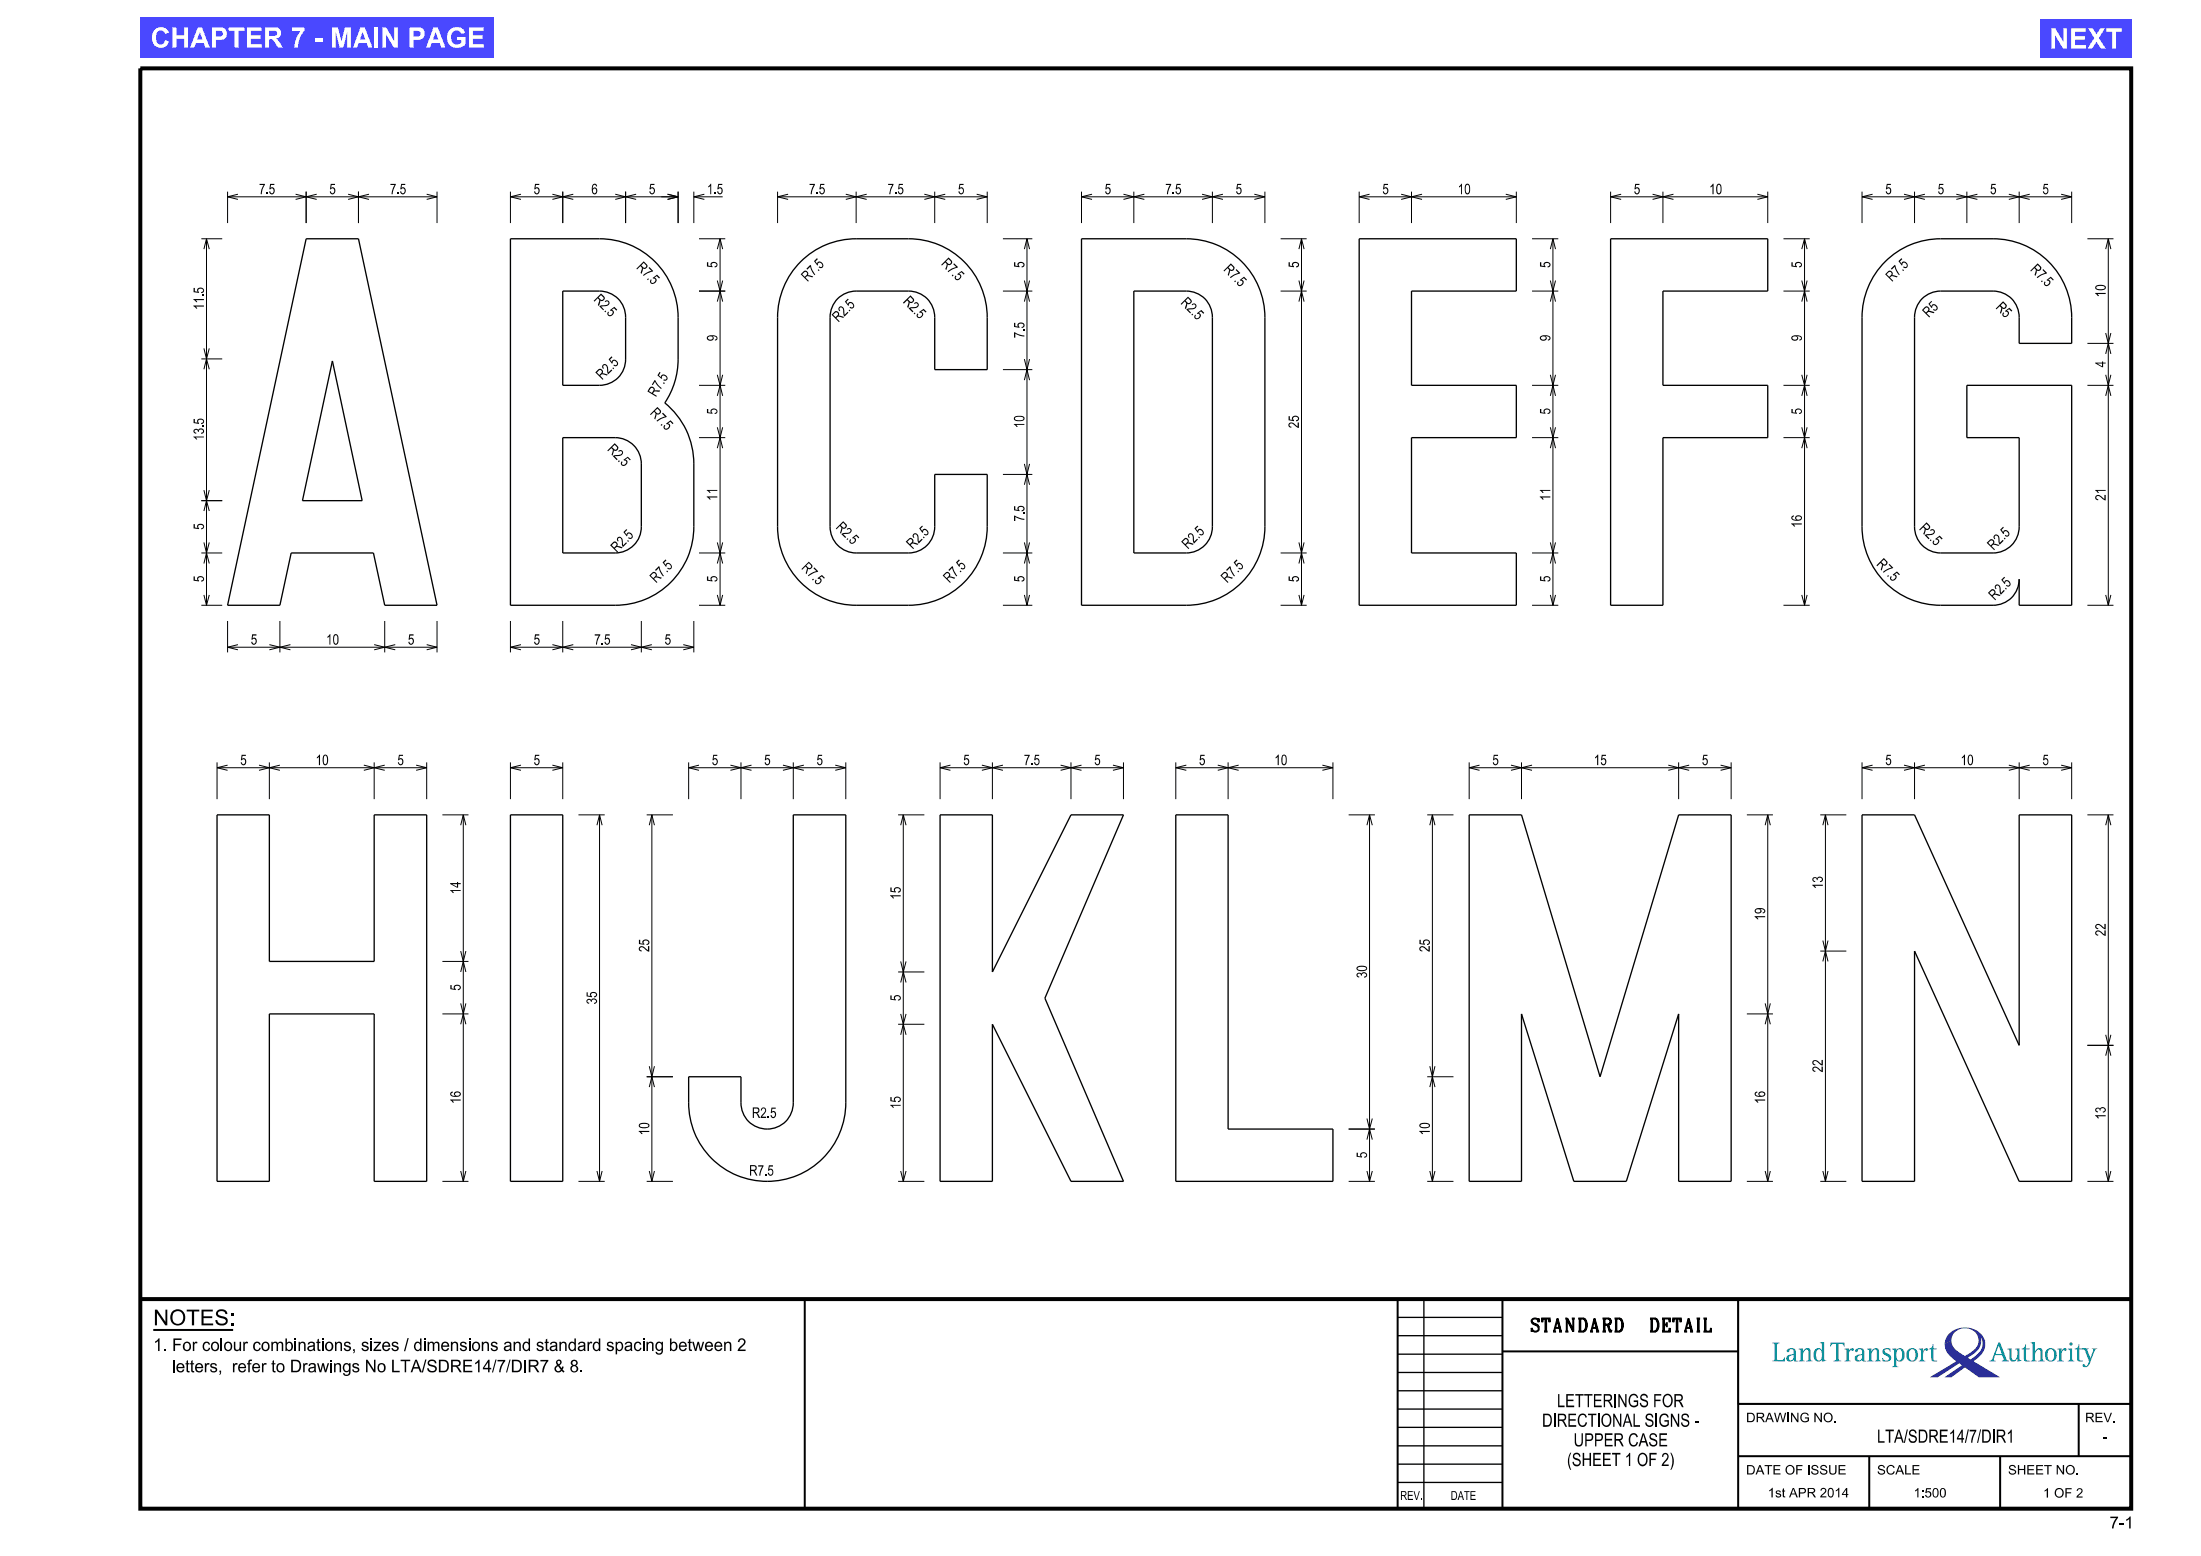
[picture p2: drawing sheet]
<svg xmlns="http://www.w3.org/2000/svg" width="420mm" height="297mm" viewBox="0 0 420 297" stroke-linecap="round" stroke-linejoin="round" font-family="sans-serif">
<g fill="none" stroke="#000" stroke-width=".25">
<path d="M58.4 45.6h10l15 69.9h-10l-2.1-10h-15.7l-2.2 10h-10zM97.4 45.6h17a15 15 0 0 1 15 15v7.9a15 15 0 0 1-2.5 8.4 14.9 14.9 0 0 1 5.5 11.6v12a15 15 0 0 1-15 15h-20zM107.4 55.6h7a4.9 4.9 0 0 1 5 5v7.9a4.9 4.9 0 0 1-5 5.1h-7zM152.8 49.9a15 15 0 0 1 10.6-4.3h10a15 15 0 0 1 15 15v10h-10v-10a4.9 4.9 0 0 0-5-5h-10a4.9 4.9 0 0 0-5 5v39.9a5 5 0 0 0 5 5h10a5 5 0 0 0 5-5v-9.9h10v9.9a15 15 0 0 1-15 15h-10a15 15 0 0 1-15-15v-39.9a15.2 15.2 0 0 1 4.4-10.7zM206.4 45.6h20a15 15 0 0 1 15 15v39.9a15 15 0 0 1-15 15h-20zM216.4 55.6h10a4.9 4.9 0 0 1 5 5v39.9a5 5 0 0 1-5 5h-10zM259.4 45.6h29.9v10h-20v18h20v9.9h-20v22h20v10h-29.9zM307.3 45.6h30v10h-20v18h20v9.9h-20v32h-10zM359.7 49.9a15 15 0 0 1 10.6-4.3h10a15 15 0 0 1 15 15v4.9h-10v-4.9a4.9 4.9 0 0 0-5-5h-10a4.9 4.9 0 0 0-5 5v39.9a5 5 0 0 0 5 5h10a5 5 0 0 0 5-5v-17h-10v-9.9h20v41.9h-10v-4.9a4.9 4.9 0 0 1-5 4.9h-10a15 15 0 0 1-15-15v-39.9a15.2 15.2 0 0 1 4.4-10.7zM63.4 68.9l5.7 26.7h-11.4zM107.4 83.5h10a5 5 0 0 1 5 5v12a5 5 0 0 1-5 5h-10zM41.4 155.5h10v28h20v-28h10v70h-10v-32h-20v32h-10z"/>
<path d="M97.4 155.5h10v70h-10zM151.4 155.5h10v55a15 15 0 0 1-15 15 15 15 0 0 1-15-15v-5h10v5a5 5 0 0 0 5 5 5 5 0 0 0 5-5zM179.4 155.5h10v30l15-30h10l-15 35 15 35h-10l-15-30v30h-10zM224.4 155.5h10v60h20v10h-30zM280.4 155.5h9.9l15 50 15-50h10v70h-10v-32l-10 32h-10l-10-32v32h-9.9zM355.3 155.5h10l20 44v-44h10v70h-10l-20-44v44h-10zM266.7 258.5h20M266.7 254.9h20M266.7 251.5h20M271.7 248v40M331.7 248h75v20h-75zM266.7 279.5h20"/>
<path d="M266.7 276h20M266.7 272.4h20M266.7 269h20M266.7 265.5h20M266.7 262h20M266.7 283h20"/>
</g>
<g fill="none" stroke="#000" stroke-width=".19">
<path d="M43.4 36.6v6M43.4 37.6h40M45.4 37.1l-2 .5 2 .5M56.4 37.1l2 .5-2 .5M58.4 36.6v6M60.4 37.1l-2 .5 2 .5M66.4 37.1l2 .5-2 .5M68.4 36.6v6M70.4 37.1l-2 .5 2 .5M81.4 37.1l2 .5-2 .5M83.4 36.6v6M97.4 37.6h32"/>
<path d="M97.4 36.6v6M99.4 37.1l-2 .5 2 .5M105.4 37.1l2 .5-2 .5M107.4 36.6v6M109.4 37.1l-2 .5 2 .5M117.4 37.1l2 .5-2 .5M119.4 36.6v6M121.4 37.1l-2 .5 2 .5M127.4 37.1l2 .5-2 .5M129.4 36.6v6M132.4 36.6v6M132.4 37.6h5.5"/>
<path d="M134.4 37.1l-2 .5 2 .5M148.4 37.6h40M148.4 36.6v6M150.4 37.1l-2 .5 2 .5M161.4 37.1l2 .5-2 .5M163.4 36.6v6M165.4 37.1l-2 .5 2 .5M176.4 37.1l2 .5-2 .5M178.4 36.6v6M180.4 37.1l-2 .5 2 .5M186.4 37.1l2 .5-2 .5M188.4 36.6v6"/>
<path d="M206.4 37.6h35M206.4 36.6v6M208.4 37.1l-2 .5 2 .5M214.4 37.1l2 .5-2 .5M216.4 36.6v6M218.4 37.1l-2 .5 2 .5M229.4 37.1l2 .5-2 .5M231.4 36.6v6M233.4 37.1l-2 .5 2 .5M239.4 37.1l2 .5-2 .5M241.4 36.6v6M259.4 37.6h29.9"/>
<path d="M259.4 36.6v6M261.3 37.1l-1.9 .5 1.9 .5M267.4 37.1l1.9 .5-1.9 .5M269.3 36.6v6M271.4 37.1l-2.1 .5 2.1 .5M287.3 37.1l2 .5-2 .5M289.3 36.6v6M307.3 37.6h30M307.3 36.6v6M309.4 37.1l-2.1 .5 2.1 .5M315.3 37.1l2 .5-2 .5M317.3 36.6v6"/>
<path d="M319.3 37.1l-2 .5 2 .5M335.4 37.1l1.9 .5-1.9 .5M337.3 36.6v6M355.3 37.6h40M355.3 36.6v6M357.3 37.1l-2 .5 2 .5M363.3 37.1l2 .5-2 .5M365.3 36.6v6M367.3 37.1l-2 .5 2 .5M373.3 37.1l2 .5-2 .5M375.3 36.6v6M377.3 37.1l-2 .5 2 .5"/>
<path d="M383.3 37.1l2 .5-2 .5M385.3 36.6v6M387.3 37.1l-2 .5 2 .5M393.3 37.1l2 .5-2 .5M395.3 36.6v6M38.4 45.6h4M38.9 47.6l.5-2 .5 2M39.4 45.6v69.9M133.4 55.6h5M133.4 45.6h5M136.9 53.5l.5 2.1 .5-2.1M136.9 47.6l.5-2 .5 2"/>
<path d="M136.9 57.6l.5-2 .5 2M137.4 45.6v69.9M191.4 55.6h5.6M191.4 45.6h5.6M195.5 57.6l.5-2 .5 2M195.5 47.6l.5-2 .5 2M195.5 53.5l.5 2.1 .5-2.1M196 45.6v69.9M244.4 55.6h4.9M244.4 45.6h4.9M247.9 57.6l.5-2 .4 2M247.9 47.6l.5-2 .4 2"/>
<path d="M247.9 53.5l.5 2.1 .4-2.1M248.4 45.6v69.9M292.3 55.6h5.1M292.3 45.6h5.1M295.8 57.6l.5-2 .5 2M295.8 47.6l.5-2 .5 2M295.8 53.5l.5 2.1 .5-2.1M296.3 45.6v69.9M340.3 55.6h5M340.3 45.6h5M343.8 57.6l.5-2 .5 2M343.8 47.6l.5-2 .5 2"/>
<path d="M343.8 53.5l.5 2.1 .5-2.1M344.3 45.6v69.9M398.3 45.6h5M401.8 47.6l.5-2 .5 2M402.3 45.6v69.9M38.4 68.5h4M38.9 66.5l.5 2 .5-2M38.9 70.5l.5-2 .5 2M133.4 73.6h5M136.9 71.5l.5 2.1 .5-2.1M136.9 75.6l.5-2 .5 2M191.4 70.6h5.6"/>
<path d="M195.5 72.6l.5-2 .5 2M195.5 68.5l.5 2.1 .5-2.1M292.3 73.6h5.1M295.8 75.6l.5-2 .5 2M295.8 71.5l.5 2.1 .5-2.1M340.3 73.6h5M343.8 75.6l.5-2 .5 2M343.8 71.5l.5 2.1 .5-2.1M398.3 73.6h5M398.3 65.5h5M401.8 75.6l.5-2 .5 2M401.8 67.6l.5-2.1 .5 2.1"/>
<path d="M401.8 71.5l.5 2.1 .5-2.1M401.8 63.6l.5 1.9 .5-1.9M38.4 95.6h4M38.9 93.6l.5 2 .5-2M38.9 97.5l.5-1.9 .5 1.9M133.4 83.5h5M136.9 81.6l.5 1.9 .5-1.9M136.9 85.5l.5-2 .5 2M191.4 90.6h5.6M195.5 92.5l.5-1.9 .5 1.9M195.5 88.5l.5 2.1 .5-2.1M292.3 83.5h5.1"/>
<path d="M295.8 85.5l.5-2 .5 2M295.8 81.6l.5 1.9 .5-1.9M340.3 83.5h5M343.8 85.5l.5-2 .5 2M343.8 81.6l.5 1.9 .5-1.9M38.4 115.5h4M38.4 105.5h4M38.9 113.6l.5 1.9 .5-1.9M38.9 103.5l.5 2 .5-2M38.9 107.6l.5-2.1 .5 2.1M43.4 118.5v6M53.4 118.5v6"/>
<path d="M73.4 118.5v6M83.4 118.5v6M97.4 118.5v6M107.4 118.5v6M122.4 118.5v6M132.4 118.5v6M133.4 115.5h5M133.4 105.5h5M136.9 113.6l.5 1.9 .5-1.9M136.9 103.5l.5 2 .5-2M136.9 107.6l.5-2.1 .5 2.1M191.4 115.5h5.6"/>
<path d="M191.4 105.5h5.6M195.5 107.6l.5-2.1 .5 2.1M195.5 113.6l.5 1.9 .5-1.9M195.5 103.5l.5 2 .5-2M244.4 115.5h4.9M244.4 105.5h4.9M247.9 107.6l.5-2.1 .4 2.1M247.9 113.6l.5 1.9 .4-1.9M247.9 103.5l.5 2 .4-2M292.3 115.5h5.1M292.3 105.5h5.1M295.8 107.6l.5-2.1 .5 2.1"/>
<path d="M295.8 113.6l.5 1.9 .5-1.9M295.8 103.5l.5 2 .5-2M340.3 115.5h5M343.8 113.6l.5 1.9 .5-1.9M398.3 115.5h5M401.8 113.6l.5 1.9 .5-1.9M43.4 123.5h40M45.4 123l-2 .5 2 .5M51.4 123l2 .5-2 .5M55.4 123l-2 .5 2 .5M71.4 123l2 .5-2 .5M75.4 123l-2 .5 2 .5"/>
<path d="M81.4 123l2 .5-2 .5M97.4 123.5h35M99.4 123l-2 .5 2 .5M105.4 123l2 .5-2 .5M109.4 123l-2 .5 2 .5M120.4 123l2 .5-2 .5M124.4 123l-2 .5 2 .5M130.4 123l2 .5-2 .5M41.4 146.5h40M41.4 145.5v7M43.4 146l-2 .5 2 .5M49.4 146l2 .5-2 .5"/>
<path d="M51.4 145.5v7M53.4 146l-2 .5 2 .5M69.4 146l2 .5-2 .5M71.4 145.5v7M73.4 146l-2 .5 2 .5M79.4 146l2 .5-2 .5M81.4 145.5v7M84.4 155.5h5M87.9 157.5l.5-2 .5 2M88.4 155.5v70M97.4 145.5v7M97.4 146.5h10"/>
<path d="M99.4 146l-2 .5 2 .5M105.4 146l2 .5-2 .5M107.4 145.5v7M110.4 155.5h5M113.9 157.5l.5-2 .5 2M114.4 155.5v70M123.4 155.5h5M123.9 157.5l.5-2 .5 2M124.4 155.5v70M131.4 146.5h30M131.4 145.5v7M133.4 146l-2 .5 2 .5"/>
<path d="M139.4 146l2 .5-2 .5M141.4 145.5v7M143.4 146l-2 .5 2 .5M149.4 146l2 .5-2 .5M151.4 145.5v7M153.4 146l-2 .5 2 .5M159.4 146l2 .5-2 .5M161.4 145.5v7M171.4 155.5h5M171.9 157.5l.5-2 .5 2M172.4 155.5v70M179.4 146.5h35"/>
<path d="M179.4 145.5v7M181.4 146l-2 .5 2 .5M187.4 146l2 .5-2 .5M189.4 145.5v7M191.4 146l-2 .5 2 .5M202.4 146l2 .5-2 .5M204.4 145.5v7M206.4 146l-2 .5 2 .5M212.4 146l2 .5-2 .5M214.4 145.5v7M224.4 146.5h30M224.4 145.5v7"/>
<path d="M226.4 146l-2 .5 2 .5M232.4 146l2 .5-2 .5M234.4 145.5v7M236.4 146l-2 .5 2 .5M252.3 146l2.1 .5-2.1 .5M254.4 145.5v7M257.4 155.5h5M260.8 157.5l.5-2 .6 2M261.3 155.5v70M272.3 155.5h5.1M272.8 157.5l.5-2 .5 2M273.3 155.5v70"/>
<path d="M280.4 146.5h49.9M280.4 145.5v7M282.3 146l-1.9 .5 1.9 .5M288.3 146l2 .5-2 .5M290.3 145.5v7M292.3 146l-2 .5 2 .5M318.3 146l2 .5-2 .5M320.3 145.5v7M322.3 146l-2 .5 2 .5M328.3 146l2 .5-2 .5M330.3 145.5v7M333.3 155.5h5"/>
<path d="M336.8 157.5l.5-2 .5 2M337.3 155.5v70M347.3 155.5h5M347.8 157.5l.5-2 .5 2M348.3 155.5v70M355.3 145.5v7M355.3 146.5h40M357.3 146l-2 .5 2 .5M363.3 146l2 .5-2 .5M365.3 145.5v7M367.3 146l-2 .5 2 .5M383.3 146l2 .5-2 .5"/>
<path d="M385.3 145.5v7M387.3 146l-2 .5 2 .5M393.3 146l2 .5-2 .5M395.3 145.5v7M398.3 155.5h5M401.8 157.5l.5-2 .5 2M402.3 155.5v70M347.8 179.5l.5 2 .5-2M84.4 193.5h5M84.4 183.5h5M87.9 195.5l.5-2 .5 2M87.9 185.5l.5-2 .5 2"/>
<path d="M87.9 191.5l.5 2 .5-2M87.9 181.5l.5 2 .5-2M171.4 195.5h5M171.4 185.5h5M171.9 193.5l.5 2 .5-2M171.9 183.5l.5 2 .5-2M171.9 197.5l.5-2 .5 2M171.9 187.5l.5-2 .5 2M333.3 193.5h5M336.8 191.5l.5 2 .5-2M336.8 195.5l.5-2 .5 2M347.3 181.5h5"/>
<path d="M347.8 183.5l.5-2 .5 2M398.3 199.5h5M401.8 197.5l.5 2 .5-2M123.4 205.5h5M123.9 203.5l.5 2 .5-2M123.9 207.5l.5-2 .5 2M257.4 215.5h5M260.8 213.5l.5 2 .6-2M260.8 217.5l.5-2 .6 2M272.3 205.5h5.1M272.8 203.5l.5 2 .5-2M272.8 207.5l.5-2 .5 2"/>
<path d="M401.8 201.5l.5-2 .5 2M84.4 225.5h5M87.9 223.5l.5 2 .5-2M110.4 225.5h5M113.9 223.5l.5 2 .5-2M123.4 225.5h5M123.9 223.5l.5 2 .5-2M171.4 225.5h5M171.9 223.5l.5 2 .5-2M257.4 225.5h5M260.8 223.5l.5 2 .6-2M272.3 225.5h5.1"/>
<path d="M272.8 223.5l.5 2 .5-2M333.3 225.5h5M336.8 223.5l.5 2 .5-2M347.3 225.5h5M347.8 223.5l.5 2 .5-2M398.3 225.5h5M401.8 223.5l.5 2 .5-2"/>
</g>
<path d="M58.4 45.6h.1" fill="none" stroke="#f00" stroke-width=".25"/>
<path d="M26.8 13h379.9v275h-379.9zM26.8 248h379.9" fill="none" stroke="#000" stroke-width=".76" stroke-linecap="butt"/>
<path d="M153.6 248v40M266.7 248v40M286.7 257.9h45M286.7 248v40M331.7 248v40M331.7 268h75M331.7 278h75M356.7 278v10M381.7 278v10M396.7 268v10" fill="none" stroke="#000" stroke-width=".38"/>
<g fill="#008c95">
<path d="M338.2 256.3h1.4v.1l-.4 .1-.1 .2v2.6a.29 .29 0 0 0 .1 .3 .29 .29 0 0 0 .3 0h.7l.3-.5h.1v.8l-2.4-.1 .4-.3v-2.8z" fill-rule="evenodd"/>
<path d="M341.1 257.6l-.1 .1a.28 .28 0 0 0 .2 .4 .28 .28 0 0 0 .3-.4l.1-.2h.4l.2 .2 .1 .8h-.6a.71 .71 0 0 0-.8 .6 .71 .71 0 0 0 .5 .8 .71 .71 0 0 0 .9-.4l.2 .4h.6l-.4-.3-.1-1.9-.4-.4h-.7zM341.5 258.9l.8-.2v.4l-.3 .5-.2 .1-.3-.1-.2-.6z" fill-rule="evenodd"/>
<path d="M343.2 257.5l.8-.2v.8l.2-.4 .5-.4 .6 .1 .2 .5v1.6l.4 .3-1.2 .1 .4-.4v-1.6l-.2-.3h-.3l-.3 .3-.3 .6v1l.4 .3-1.2 .1 .4-.4v-1.8z" fill-rule="evenodd"/>
<path d="M347.3 256.3l.8-.2v3.3l.4 .3-.8 .2v-.4l-.2 .2-.4 .2a1.33 1.33 0 0 1-.8-2.2l.5-.4h.4l.5 .4v-1.1zM346.9 257.6l-.4 .8 .2 1.1a.61 .61 0 0 0 .8 0 .61 .61 0 0 0 .2-.7l-.2-1-.3-.3z" fill-rule="evenodd"/>
<path d="M349.3 256.3h2.7v.7h-.1l-.1-.3-.3-.2h-.7v2.9l.2 .3 .4 .1-1.6 .1v-.2h.4l.2-.3v-2.9h-.7l-.2 .2-.1 .3h-.1z" fill-rule="evenodd"/>
<path d="M352 257.5l.8-.2v.6l.3-.5 .5-.1 .2 .4-.4 .1a.38 .38 0 0 0-.4 0 .38 .38 0 0 0-.2 .4v1.4l.4 .2-1.2 .1 .4-.3v-1.9z" fill-rule="evenodd"/>
<path d="M354.1 257.6l.5-.3h.6l.4 .3 .1 2 .4 .3h-.5l-.3-.4-.3 .3-.6 .1-.4-.4a.81 .81 0 0 1 1-1h.3l-.1-.8-.1-.2h-.5l-.1 .4-.3 .2-.2-.1zM354.5 258.9l-.1 .2 .1 .4 .2 .2 .3-.1 .3-.4v-.5z" fill-rule="evenodd"/>
<path d="M356.3 257.5l.8-.2v.8l.4-.6 .3-.2 .6 .1 .2 .4v1.7l.4 .3-1.2 .1 .3-.4v-1.6a.45 .45 0 0 0-.5-.3 .45 .45 0 0 0-.3 .5l-.2 .4v1l.4 .4h-1.2l.4-.3v-1.9z" fill-rule="evenodd"/>
<path d="M359.4 257.5l.4-.2 .9 .1 .1 .6h-.2l-.3-.5h-.4l-.3 .3 .2 .4 1 .6 .1 .5-.3 .4-.4 .2-1-.1v-.6l.6 .5h.4l.3-.3-.3-.5-.9-.6-.1-.5z" fill-rule="evenodd"/>
<path d="M361 257.5l.4 .2v3l-.4 .2h1.3l-.5-.3v-1.1l.4 .3 .3 .1a1.35 1.35 0 0 0 .8-2.1l-.5-.5h-.5l-.5 .4v-.4zM362.1 257.7l.4-.2 .4 .3 .1 1.1-.2 .5a.51 .51 0 0 1-.6 .3 .51 .51 0 0 1-.3-.7v-.8z" fill-rule="evenodd"/>
<path d="M364.1 257.7l.5-.4 .7 .1 .5 .5 .2 .7h-.5l-.2-.8a.64 .64 0 0 0-.8-.2 .64 .64 0 0 0-.3 .8v.2h-.4l.1-.6z" fill-rule="evenodd"/>
<path d="M363.8 258.6h.4l.2 .8a.61 .61 0 0 0 .8 .3 .61 .61 0 0 0 .3-.8v-.3h.5l-.1 .7-.5 .5-.7 .1-.5-.3a1.09 1.09 0 0 1-.4-1z" fill-rule="evenodd"/>
<path d="M366.1 257.5l.9-.2v.6l.3-.5 .5-.1 .1 .4-.3 .1a.5 .5 0 0 0-.5 .1 .5 .5 0 0 0-.1 .6v1l.4 .4h-1.3l.4-.2 .1-.3v-1.5l-.1-.2z" fill-rule="evenodd"/>
<path d="M368.8 256.6h.1v.8h.6v.2h-.6l.1 1.9 .2 .2h.4v.2h-.7l-.4-.3v-2h-.3v-.2l.5-.3z" fill-rule="evenodd"/>
<path d="M381.4 256.2l-1.2 3.1-.6 .6h1.2l-.1-.2a.24 .24 0 0 1-.3-.1 .24 .24 0 0 1 .1-.3l.2-.6h1.4l.2 .7a.25 .25 0 0 1 0 .3 .25 .25 0 0 1-.3 0v.2h1.4l-.6-.5-1.2-3.2zM381.4 256.8l.6 1.6h-1.2z" fill-rule="evenodd"/>
<path d="M383 257.5l.9-.2v2l.2 .3h.3l.4-.3 .2-.6-.1-1-.4-.2 .8-.2v2.1l.5 .3-.8 .2-.1-.6-.4 .5h-.8l-.3-.6v-1.5z" fill-rule="evenodd"/>
<path d="M386.5 256.6h.1v.8h.7v.2h-.7v1.9l.3 .2h.4v.2h-.6a.55 .55 0 0 1-.5-.8v-1.5h-.4v-.2l.5-.2z" fill-rule="evenodd"/>
<path d="M387.5 256.3l.8-.2v2l.2-.5 .4-.3h.5l.2 .2 .2 .4v1.6l.4 .4h-1.3l.5-.4v-1.6l-.3-.3-.4 .1-.4 .8v1l.4 .3-1.2 .1 .4-.4v-2.9z" fill-rule="evenodd"/>
<path d="M390.2 258.6h.5l.1 .8a.62 .62 0 0 0 .8 .3 .62 .62 0 0 0 .4-.8v-.3h.5l-.1 .5-.3 .5-.6 .3h-.5a1.1 1.1 0 0 1-.8-1.3z" fill-rule="evenodd"/>
<path d="M390.5 257.7l.6-.4 .7 .1 .5 .4 .2 .8h-.5l-.2-.8a.59 .59 0 0 0-.7-.2 .59 .59 0 0 0-.4 .7v.3h-.5l.1-.6z" fill-rule="evenodd"/>
<path d="M392.6 257.5l.8-.2v.6l.3-.5h.6a.29 .29 0 0 1-.1 .4 .29 .29 0 0 1-.4-.1l-.3 .2-.1 .5v1.1l.4 .4h-1.2l.4-.3v-1.9z" fill-rule="evenodd"/>
<path d="M394.6 257.5l.8-.2v2.3l.4 .3h-1.2l.4-.4v-1.7z" fill-rule="evenodd"/>
<path d="M396.6 256.6h.2v.8h1.2v.2h-1.2v1.8l.1 .3h.5v.2h-.7l-.4-.4v-1.9h-.4v-.2l.5-.2z" fill-rule="evenodd"/>
<path d="M397.4 257.4h1.2v.1a.25 .25 0 0 0-.3 .1 .25 .25 0 0 0 .1 .3l.5 1.3 .5-1.3a.24 .24 0 0 0 .1-.3 .24 .24 0 0 0-.3-.1v-.1h1l-.5 .4-1.2 2.9-.3 .2h-.5l-.3-.2a.29 .29 0 0 1 .3-.3 .29 .29 0 0 1 .3 .3h.3l.3-.8-.8-2.2-.4-.1z" fill-rule="evenodd"/>
<circle cx="395.2" cy="256.5" r=".3"/>
</g>
<g fill="#171c8f">
<path d="M371.1 256.5l1.3-.6a3.5 3.5 0 0 0 2.2 2.7l.4 .3 .6-.5a3.2 3.2 0 0 0 2-2.5l.4 .2a3.7 3.7 0 0 1-2.2 2.9l-.3 .2 .5 .3 1-.7a3 3 0 0 0 1.3-2.2l.5-.1a3.9 3.9 0 0 1-2.2 3.3l5 3.1h-4l-2.6-1.9-2.6 1.9h-1.3l3.3-2.3-.5-.4-4.2 2.7h-1.4l5-3.1-.4-.3a3.7 3.7 0 0 1-1.8-3z" fill-rule="evenodd"/>
<path d="M371.9 254.6a4.2 4.2 0 0 1 6.8 1.2l.1 .7-.5 .1-.1-.8-.3-.6 .1 .9-.4-.2a2.63 2.63 0 0 0-2.6-2.4 2.63 2.63 0 0 0-2.6 2.4l-1.3 .6 .2-1z" fill-rule="evenodd"/>
</g>
<path d="M29.2 253.9h15.3" fill="none" stroke="#000" stroke-width=".38"/>
<g fill="#4a48ff">
<path d="M26.8 3.3h67.5v7.7h-67.5z"/>
<path d="M389.3 3.6h17.4v7.4h-17.4z"/>
</g>
<g fill="#000">
<path d="M36.9 55h.3v.6l.5 .1a.63 .63 0 0 1 .3-.8 .63 .63 0 0 1 .8 .2l.1 .5-.5 .3v-.2l.3-.1a.4 .4 0 0 0-.5-.5 .4 .4 0 0 0-.2 .6v.2l-1.1-.1z" fill-rule="evenodd"/>
<path d="M36.9 58.3h2v.2h-1.5l.2 .4h-.2z" fill-rule="evenodd"/>
<path d="M36.9 57.1h2v.2h-1.5l.2 .4h-.2z" fill-rule="evenodd"/>
<path d="M134.9 50.1h.2v.6l.6 .1a.64 .64 0 0 1 .3-.8 .64 .64 0 0 1 .8 .2l.1 .2a.51 .51 0 0 1-.5 .6l-.1-.2 .3-.1a.4 .4 0 0 0-.4-.5 .4 .4 0 0 0-.2 .6v.2l-1.1-.1z" fill-rule="evenodd"/>
<path d="M193.5 50.1h.2v.6l.6 .1a.65 .65 0 0 1 .3-.9 .65 .65 0 0 1 .9 .5l-.1 .5-.5 .1v-.2l.3-.1a.41 .41 0 0 0-.4-.5 .41 .41 0 0 0-.3 .6v.2l-1-.1z" fill-rule="evenodd"/>
<path d="M245.9 50.1h.2v.6l.6 .1a.64 .64 0 0 1 .3-.8 .64 .64 0 0 1 .8 .2l.1 .5-.6 .3v-.2l.3-.1a.42 .42 0 0 0-.4-.5 .42 .42 0 0 0-.4 .4l.1 .2v.2l-1-.1z" fill-rule="evenodd"/>
<path d="M293.9 50.1h.2v.6l.5 .1a.64 .64 0 0 1 .3-.8 .64 .64 0 0 1 .9 .2v.5l-.5 .3v-.2l.3-.1a.4 .4 0 0 0-.4-.5 .4 .4 0 0 0-.3 .6v.2l-1-.1z" fill-rule="evenodd"/>
<path d="M341.8 50.1h.3v.6l.5 .1a.64 .64 0 0 1 .3-.8 .64 .64 0 0 1 .8 .2l.1 .2a.51 .51 0 0 1-.5 .6v-.2l.3-.1a.4 .4 0 0 0-.5-.5 .4 .4 0 0 0-.2 .6v.2l-1.1-.1z" fill-rule="evenodd"/>
<path d="M399.9 54.6a.48 .48 0 0 0 0 .6 .48 .48 0 0 0 .5 .2 1.08 1.08 0 0 0 1.4-.5 1.08 1.08 0 0 0-1.3-.5zM400 54.8a1.37 1.37 0 0 1 1.6 .1 1.2 1.2 0 0 1-1.6 0z" fill-rule="evenodd"/>
<path d="M399.8 55.9h2v.2h-1.5l.2 .4h-.2z" fill-rule="evenodd"/>
<path d="M134.9 78.1h.2v.6l.6 .1a.61 .61 0 0 1 .6-.8 .61 .61 0 0 1 .5 .9l-.4 .1-.1-.2 .3-.1a.41 .41 0 0 0-.4-.6 .41 .41 0 0 0-.2 .7v.2l-1.1-.2z" fill-rule="evenodd"/>
<path d="M135 64.2a.61 .61 0 0 0 .5 .8 .61 .61 0 0 0 .6-.7l-.1-.1a.47 .47 0 0 1 .5 0 .47 .47 0 0 1 .2 .5l-.3 .1v.2a.51 .51 0 0 0 .5-.6 .51 .51 0 0 0-.6-.4h-.9zM135.1 64.4a.43 .43 0 0 1 .6-.2 .43 .43 0 0 1 .2 .5l-.5 .1-.3-.2z" fill-rule="evenodd"/>
<path d="M193.5 63.4l1.2 .5 .8 .1v.2l-1-.2-.8-.3v.7h-.2z" fill-rule="evenodd"/>
<path d="M193.5 61.6h.2v.7h.6a.6 .6 0 0 1 .2-.7 .6 .6 0 0 1 .8 .1 .51 .51 0 0 1 .2 .6 .51 .51 0 0 1-.6 .3v-.2l.3-.1a.41 .41 0 0 0-.4-.5 .41 .41 0 0 0-.3 .5v.3l-1-.2z" fill-rule="evenodd"/>
<path d="M293.9 78.1h.2v.6l.5 .1a.61 .61 0 0 1 .7-.8 .61 .61 0 0 1 .4 .9l-.4 .1v-.2a.35 .35 0 0 0 .4-.4 .35 .35 0 0 0-.5-.2l-.4 .2 .1 .6-1-.2z" fill-rule="evenodd"/>
<path d="M293.9 64.2a.61 .61 0 0 0 .5 .9 .61 .61 0 0 0 .7-.8l-.1-.1a.45 .45 0 0 1 .5 0 .45 .45 0 0 1 .1 .5l-.3 .1 .1 .2a.51 .51 0 0 0 .5-.6 .51 .51 0 0 0-.6-.4h-.9zM294.1 64.4a.46 .46 0 0 1 .5-.2 .46 .46 0 0 1 .3 .4 .46 .46 0 0 1-.5 .2 .46 .46 0 0 1-.3-.4z" fill-rule="evenodd"/>
<path d="M341.8 78.1h.3v.6l.5 .1a.61 .61 0 0 1 .6-.8 .61 .61 0 0 1 .5 .9l-.4 .1v-.2l.3-.1a.41 .41 0 0 0-.4-.6 .41 .41 0 0 0-.3 .7v.2l-1.1-.2z" fill-rule="evenodd"/>
<path d="M341.9 64.2a.61 .61 0 0 0 .5 .8 .61 .61 0 0 0 .7-.7l-.2-.1a.45 .45 0 0 1 .6 0 .45 .45 0 0 1 .1 .5l-.2 .1v.2a.51 .51 0 0 0 .5-.6 .51 .51 0 0 0-.7-.4h-.8zM342 64.4a.43 .43 0 0 1 .6-.2 .43 .43 0 0 1 .2 .5l-.5 .1-.3-.2z" fill-rule="evenodd"/>
<path d="M399.8 69.2v.2l1.3 .7h.2v-.7h.5v-.2h-.5v-.2h-.2v.2zM400.2 69.4h.9v.5z" fill-rule="evenodd"/>
<path d="M37 82.1a.56 .56 0 0 1 .9 0 .54 .54 0 0 1 .9-.2 .54 .54 0 0 1-.4 .9l-.1-.2h.2a.36 .36 0 0 0-.1-.7 .36 .36 0 0 0-.4 .5h-.3a.28 .28 0 0 0-.3-.3 .28 .28 0 0 0-.1 .5h.2l-.1 .2-.5-.3z" fill-rule="evenodd"/>
<path d="M36.9 80h.3v.6l.5 .1a.63 .63 0 0 1 .3-.8 .63 .63 0 0 1 .8 .2l.1 .3-.1 .4-.4 .2v-.3a.34 .34 0 0 0 .4-.3 .34 .34 0 0 0-.5-.3 .35 .35 0 0 0-.5 .2 .35 .35 0 0 0 .2 .4v.2l-1.1-.2z" fill-rule="evenodd"/>
<path d="M36.9 83.3h2v.2h-1.5l.2 .4h-.2z" fill-rule="evenodd"/>
<path d="M134.9 94.8h2v.2h-1.6l.3 .3-.2 .1z" fill-rule="evenodd"/>
<path d="M134.9 93.5h2v.2h-1.6l.3 .4h-.2z" fill-rule="evenodd"/>
<path d="M193.5 98.4l1.4 .6h.6v.2l-1-.2-.8-.3v.7h-.2z" fill-rule="evenodd"/>
<path d="M193.6 79.6a.53 .53 0 0 0 0 .7 .53 .53 0 0 0 .7 .1h.5a.54 .54 0 0 0 .7-.6 .54 .54 0 0 0-.8-.4zM193.7 79.8a1.52 1.52 0 0 1 1.6 0v.1a1.2 1.2 0 0 1-1.6 0z" fill-rule="evenodd"/>
<path d="M193.5 96.6h.2v.7h.6a.6 .6 0 0 1 .2-.7 .6 .6 0 0 1 .8 .1 .51 .51 0 0 1 .2 .6 .51 .51 0 0 1-.6 .3v-.2l.3-.1a.4 .4 0 0 0-.4-.5 .4 .4 0 0 0-.3 .5v.3l-1-.2z" fill-rule="evenodd"/>
<path d="M193.5 80.9h2v.2h-1.6l.3 .4h-.2z" fill-rule="evenodd"/>
<path d="M245.9 79.4h.2v.7h.6a.63 .63 0 0 1 .3-.8 .63 .63 0 0 1 .8 .3l.1 .5-.6 .3v-.2l.3-.1a.4 .4 0 0 0-.4-.6 .4 .4 0 0 0-.3 .6v.3l-1-.2z" fill-rule="evenodd"/>
<path d="M246 80.7a1.34 1.34 0 0 1 1.6 .7v-.8h.3v1.1l-.6-.3a.85 .85 0 0 0-1.2-.4v.3l.4 .2-.1 .1a.5 .5 0 0 1-.5-.3 .5 .5 0 0 1 .1-.6z" fill-rule="evenodd"/>
<path d="M293.8 94.8h2v.2h-1.5l.3 .4h-.3z" fill-rule="evenodd"/>
<path d="M293.8 93.5h2v.2h-1.5l.3 .4h-.3z" fill-rule="evenodd"/>
<path d="M341.9 98.5l-.1 .3a1.28 1.28 0 0 0 2 .2 .63 .63 0 0 0-.6-.6 .63 .63 0 0 0-.6 .7l.2 .1a.47 .47 0 0 1-.5 0 .47 .47 0 0 1-.2-.5l.2-.1v-.2zM342.9 98.6a.43 .43 0 0 1 .5-.1 .43 .43 0 0 1 .2 .5 .42 .42 0 0 1-.6 .2 .42 .42 0 0 1-.1-.6z" fill-rule="evenodd"/>
<path d="M341.8 99.9h2v.2h-1.5l.2 .3-.2 .1z" fill-rule="evenodd"/>
<path d="M400 94.6a1.43 1.43 0 0 1 1.6 .6v-.7h.2v1l-.4-.1a1.32 1.32 0 0 0-1.3-.6l-.1 .3 .4 .2v.2l-.3-.1a.46 .46 0 0 1-.1-.8z" fill-rule="evenodd"/>
<path d="M399.8 93.5h2v.2h-1.5l.2 .4h-.2z" fill-rule="evenodd"/>
<path d="M36.9 110h.3v.7l.5 .1a.63 .63 0 0 1 .3-.8 .63 .63 0 0 1 .8 .2l.1 .5-.5 .3v-.2l.3-.1a.4 .4 0 0 0-.5-.6 .4 .4 0 0 0-.2 .7v.2l-1.1-.2z" fill-rule="evenodd"/>
<path d="M36.9 100h.3v.7l.5 .1a.64 .64 0 0 1 .3-.8 .64 .64 0 0 1 .8 .2l.1 .5-.5 .3v-.2l.3-.1a.4 .4 0 0 0-.5-.5 .4 .4 0 0 0-.2 .6v.2l-1.1-.1z" fill-rule="evenodd"/>
<path d="M134.9 110h.2v.7l.6 .1a.63 .63 0 0 1 .3-.8 .63 .63 0 0 1 .8 .2l.1 .2a.49 .49 0 0 1-.5 .6l-.1-.2 .3-.1a.4 .4 0 0 0-.4-.6 .4 .4 0 0 0-.2 .7v.2l-1.1-.2z" fill-rule="evenodd"/>
<path d="M193.5 110h.2v.7l.6 .1a.6 .6 0 0 1 .2-.8 .6 .6 0 0 1 .8 .1 .49 .49 0 0 1 .2 .6 .49 .49 0 0 1-.6 .3v-.2l.3-.1a.41 .41 0 0 0-.4-.5 .41 .41 0 0 0-.3 .6v.2l-1-.2z" fill-rule="evenodd"/>
<path d="M245.9 110h.2v.7l.6 .1a.63 .63 0 0 1 .3-.8 .63 .63 0 0 1 .8 .2l.1 .5-.6 .3v-.2l.3-.1a.39 .39 0 0 0-.4-.5 .39 .39 0 0 0-.3 .6v.2l-1-.2z" fill-rule="evenodd"/>
<path d="M293.9 110h.2v.7l.5 .1a.63 .63 0 0 1 .3-.8 .63 .63 0 0 1 .9 .2v.5l-.5 .3v-.2l.3-.1a.4 .4 0 0 0-.4-.6 .4 .4 0 0 0-.3 .7v.2l-1-.2z" fill-rule="evenodd"/>
<path d="M85.9 169.9h2v.2h-1.6l.3 .4h-.2z" fill-rule="evenodd"/>
<path d="M85.9 168.6v.1l1.3 .7h.2v-.6h.5v-.2h-.5v-.3h-.2v.3zM86.3 168.8h.9v.5z" fill-rule="evenodd"/>
<path d="M169.9 169.4h.2v.6l.6 .1a.64 .64 0 0 1 .3-.8 .64 .64 0 0 1 .8 .3l.1 .5-.6 .3v-.2l.3-.1a.41 .41 0 0 0-.4-.6 .41 .41 0 0 0-.2 .7l-.1 .2-1-.2z" fill-rule="evenodd"/>
<path d="M169.9 170.9h2v.2h-1.6l.3 .4h-.2z" fill-rule="evenodd"/>
<path d="M334.9 173.6a.64 .64 0 0 0 .4 .8 .64 .64 0 0 0 .8-.3v-.3l-.2-.3a.52 .52 0 0 1 .7 .5l-.3 .2 .1 .1a.5 .5 0 0 0 .5-.5 .5 .5 0 0 0-.7-.4h-.8zM335.1 173.6h.6l.2 .1a.41 .41 0 0 1-.4 .5 .41 .41 0 0 1-.4-.5z" fill-rule="evenodd"/>
<path d="M334.8 174.9h2v.2h-1.6l.4 .4h-.3z" fill-rule="evenodd"/>
<path d="M346 167.5l.5-.1 .2 .2a.55 .55 0 0 1 1-.1 .55 .55 0 0 1-.4 .9v-.2a.38 .38 0 0 0 .3-.4 .38 .38 0 0 0-.5-.3 .38 .38 0 0 0-.2 .4l-.2 .1a.3 .3 0 0 0-.2-.4 .3 .3 0 0 0-.4 .1 .3 .3 0 0 0 .1 .4l.2 .1v.2l-.5-.4z" fill-rule="evenodd"/>
<path d="M345.8 168.9h2v.2h-1.5l.3 .4h-.3z" fill-rule="evenodd"/>
<path d="M400 177.7a1.43 1.43 0 0 1 1.6 .7v-.8h.2v1l-.4-.1a1.27 1.27 0 0 0-1.3-.6l-.1 .3 .4 .2v.2l-.3-.1a.46 .46 0 0 1-.1-.8z" fill-rule="evenodd"/>
<path d="M400 176.5a1.43 1.43 0 0 1 1.6 .6v-.7h.2v1l-.4-.2a1.32 1.32 0 0 0-1.3-.6l-.1 .4 .4 .2v.2l-.3-.1a.46 .46 0 0 1-.1-.8z" fill-rule="evenodd"/>
<path d="M85.9 188h.3v.7h.5a.62 .62 0 0 1 .3-.8 .62 .62 0 0 1 .8 .3 .52 .52 0 0 1 .1 .5 .52 .52 0 0 1-.5 .3l-.1-.2 .3-.1a.43 .43 0 0 0-.3-.6 .43 .43 0 0 0-.5 .5l.2 .2v.2l-1.1-.2z" fill-rule="evenodd"/>
<path d="M112 190.8l.4-.2 .4 .3a.54 .54 0 0 1 .9-.1 .54 .54 0 0 1-.3 .8l-.1-.2a.36 .36 0 0 0 .4-.5 .36 .36 0 0 0-.7 0v.3h-.3a.31 .31 0 0 0-.3-.3 .31 .31 0 0 0-.2 .4l.3 .1-.1 .2-.5-.3z" fill-rule="evenodd"/>
<path d="M111.9 189.4h.2v.6l.6 .1a.62 .62 0 0 1 .3-.8 .62 .62 0 0 1 .8 .3 .52 .52 0 0 1 .1 .5 .52 .52 0 0 1-.5 .3l-.1-.2 .3-.1a.42 .42 0 0 0-.1-.6 .42 .42 0 0 0-.6 .1l-.1 .3 .2 .5-1.1-.2z" fill-rule="evenodd"/>
<path d="M121.9 179.4h.3v.7h.5a.6 .6 0 0 1 .2-.8 .6 .6 0 0 1 .8 .2 .49 .49 0 0 1 .2 .5 .49 .49 0 0 1-.5 .4v-.2l.2-.1a.41 .41 0 0 0-.3-.6 .41 .41 0 0 0-.4 .6v.2l-1-.1z" fill-rule="evenodd"/>
<path d="M122.1 180.7a1.35 1.35 0 0 1 1.5 .6v-.7h.3v1l-.4-.1a1.24 1.24 0 0 0-1.3-.6l-.1 .3 .4 .2-.1 .2a.5 .5 0 0 1-.5-.3 .5 .5 0 0 1 .2-.6z" fill-rule="evenodd"/>
<path d="M169.9 190h.2v.7h.6a.63 .63 0 0 1 .3-.8 .63 .63 0 0 1 .8 .3l.1 .3-.1 .3-.5 .2v-.2a.35 .35 0 0 0 .4-.4 .35 .35 0 0 0-.5-.3l-.4 .3 .1 .6-1-.2z" fill-rule="evenodd"/>
<path d="M259 184.5a.49 .49 0 0 0-.1 .6 .49 .49 0 0 0 .6 .2 .93 .93 0 0 0 1.4-.6 1.66 1.66 0 0 0-1.9-.2zM259.1 184.7a1.44 1.44 0 0 1 1.6 .2 1.24 1.24 0 0 1-1.7 0z" fill-rule="evenodd"/>
<path d="M258.9 185.9a.56 .56 0 0 1 .9 0 .54 .54 0 0 1 .9-.1 .54 .54 0 0 1-.4 .8v-.2a.36 .36 0 0 0 .3-.5 .36 .36 0 0 0-.6 0l-.1 .3h-.2a.3 .3 0 0 0-.2-.4 .3 .3 0 0 0-.4 .3 .3 .3 0 0 0 .3 .3v.2a.48 .48 0 0 1-.5-.7z" fill-rule="evenodd"/>
<path d="M270.9 179.4h.2v.7h.5a.63 .63 0 0 1 .3-.8 .63 .63 0 0 1 .9 .3l.1 .3-.2 .3-.4 .2v-.2a.35 .35 0 0 0 .4-.4 .35 .35 0 0 0-.5-.3l-.4 .2 .1 .6-1-.1z" fill-rule="evenodd"/>
<path d="M271 180.7a1.35 1.35 0 0 1 1.6 .7v-.8h.2v1l-.4-.1a1.24 1.24 0 0 0-1.3-.6v.3l.3 .2v.2a.51 .51 0 0 1-.5-.3 .51 .51 0 0 1 .1-.6z" fill-rule="evenodd"/>
<path d="M86 208.5l-.1 .5a1.44 1.44 0 0 0 2 0 .63 .63 0 0 0-.6-.7 .63 .63 0 0 0-.6 .7l.2 .2a.52 .52 0 0 1-.8-.5l.3-.1v-.3zM86.8 208.7a.44 .44 0 0 1 .6-.2 .44 .44 0 0 1 .3 .5 .45 .45 0 0 1-.5 .1 .45 .45 0 0 1-.4-.4z" fill-rule="evenodd"/>
<path d="M85.9 209.9h2v.2h-1.6l.3 .4h-.2z" fill-rule="evenodd"/>
<path d="M122 214.5a.48 .48 0 0 0 0 .6 .48 .48 0 0 0 .5 .2 1.08 1.08 0 0 0 1.4-.5 1.08 1.08 0 0 0-1.3-.5zM122.1 214.7a1.37 1.37 0 0 1 1.6 .1v.2a1.41 1.41 0 0 1-1.6-.2z" fill-rule="evenodd"/>
<path d="M121.9 215.9h2v.2h-1.6l.3 .4h-.2z" fill-rule="evenodd"/>
<path d="M169.9 209.4h.2v.6l.6 .1a.61 .61 0 0 1 .6-.8 .61 .61 0 0 1 .5 .9l-.5 .2v-.2a.35 .35 0 0 0 .4-.4 .35 .35 0 0 0-.5-.3l-.4 .2 .1 .7-1-.2z" fill-rule="evenodd"/>
<path d="M169.9 210.9h2v.2h-1.6l.3 .4h-.2z" fill-rule="evenodd"/>
<path d="M271 214.5a.49 .49 0 0 0-.1 .6 .49 .49 0 0 0 .5 .2 1.06 1.06 0 0 0 1.5-.5 1.08 1.08 0 0 0-1.4-.5zM271.1 214.7a1.34 1.34 0 0 1 1.6 .1l-.1 .2a1.41 1.41 0 0 1-1.6-.2z" fill-rule="evenodd"/>
<path d="M270.8 215.9h2v.2h-1.5l.3 .4h-.3z" fill-rule="evenodd"/>
<path d="M335 208.5l-.2 .5a1.44 1.44 0 0 0 2 0 .63 .63 0 0 0-.6-.7 .63 .63 0 0 0-.6 .7l.2 .2a.52 .52 0 0 1-.7-.5l.3-.1-.1-.3zM335.8 208.7a.41 .41 0 0 1 .5-.2 .41 .41 0 0 1 .2 .6 .44 .44 0 0 1-.5 0 .44 .44 0 0 1-.2-.4z" fill-rule="evenodd"/>
<path d="M334.8 209.9h2v.2h-1.6l.4 .4h-.3z" fill-rule="evenodd"/>
<path d="M346 203.7a1.14 1.14 0 0 1 1.5 .6l.1 .1v-.8h.2v1l-.4-.1a1.25 1.25 0 0 0-1.3-.6v.3l.3 .2v.2l-.5-.3z" fill-rule="evenodd"/>
<path d="M346 202.5a1.19 1.19 0 0 1 1.5 .5l.1 .1v-.8h.2v1.1l-.4-.2a1.25 1.25 0 0 0-1.3-.6v.4l.3 .2v.1h-.3l-.2-.3z" fill-rule="evenodd"/>
<path d="M400 211.5l.4-.1 .3 .2a.55 .55 0 0 1 1-.1 .55 .55 0 0 1-.4 .9l-.1-.2a.33 .33 0 0 0 .4-.4 .33 .33 0 0 0-.4-.3l-.3 .2v.3l-.3-.1a.3 .3 0 0 0-.2-.3 .3 .3 0 0 0-.3 .2 .3 .3 0 0 0 .3 .4l-.1 .1a.47 .47 0 0 1-.5-.2 .47 .47 0 0 1 .2-.6z" fill-rule="evenodd"/>
<path d="M399.8 212.9h2v.2h-1.5l.2 .4h-.2z" fill-rule="evenodd"/>
<path d="M258.9 220h.2v.7h.5a.61 .61 0 0 1 .7-.8 .61 .61 0 0 1 .4 .9l-.4 .2v-.2l.3-.1a.41 .41 0 0 0-.4-.6 .41 .41 0 0 0-.3 .7v.1l-1-.1z" fill-rule="evenodd"/>
<path d="M340.7 280.6a.9 .9 0 0 0 1.8 0 .9 .9 0 0 0-1.8 0zM341.1 280a.67 .67 0 0 1 1.1 .5 .67 .67 0 0 1-1.1 .6l-.1-.5z" fill-rule="evenodd"/>
<path d="M345.8 279.8a.71 .71 0 0 1 1.2 .4h-.3a.39 .39 0 0 0-.4-.4 .39 .39 0 0 0-.3 .5 .95 .95 0 0 1 1 .8 .77 .77 0 0 1-.8 .4 .77 .77 0 0 1-.6-.6l.2-.1a.46 .46 0 0 0 .5 .5 .46 .46 0 0 0 .4-.5l-.1-.1a.77 .77 0 0 1-.9-.7z" fill-rule="evenodd"/>
<path d="M347.4 279.9a.69 .69 0 0 1 .7-.3 .69 .69 0 0 1 .6 .6h-.3a.41 .41 0 0 0-.4-.4 .41 .41 0 0 0-.4 .5 .95 .95 0 0 1 1.1 .8 .75 .75 0 0 1-.8 .4 .75 .75 0 0 1-.6-.6l.2-.1a.48 .48 0 0 0 .5 .5 .48 .48 0 0 0 .4-.5l-.1-.1a.72 .72 0 0 1-.9-.7z" fill-rule="evenodd"/>
<path d="M358.5 279.8a.71 .71 0 0 1 1.2 .4h-.3a.39 .39 0 0 0-.4-.4 .39 .39 0 0 0-.3 .5 .95 .95 0 0 1 1 .8 .77 .77 0 0 1-.8 .4 .77 .77 0 0 1-.6-.6l.2-.1a.46 .46 0 0 0 .5 .5 .46 .46 0 0 0 .4-.5l-.1-.1a.77 .77 0 0 1-.9-.7z" fill-rule="evenodd"/>
<path d="M360.3 279.8a.78 .78 0 0 1 1.3 .3l-.3 .1a.61 .61 0 0 0-.8-.3 .61 .61 0 0 0-.3 .9 .56 .56 0 0 0 .6 .5 .56 .56 0 0 0 .6-.5l.2 .1a.86 .86 0 0 1-1.3 .5 .86 .86 0 0 1-.2-1.3z" fill-rule="evenodd"/>
<path d="M383.5 279.8a.69 .69 0 0 1 1.2 .4h-.2a.41 .41 0 0 0-.5-.4 .41 .41 0 0 0-.4 .5 .95 .95 0 0 1 1.1 .8 .75 .75 0 0 1-.8 .4 .75 .75 0 0 1-.6-.6l.2-.1a.48 .48 0 0 0 .5 .5 .48 .48 0 0 0 .5-.5l-.2-.1a.72 .72 0 0 1-.9-.7z" fill-rule="evenodd"/>
<path d="M394.2 280.6a.9 .9 0 0 0 1.8 0 .9 .9 0 0 0-1.8 0zM394.6 280a.67 .67 0 0 1 1.1 .5 .67 .67 0 0 1-1.1 .6l-.2-.5z" fill-rule="evenodd"/>
</g>
<g font-size="3.8" fill="#fff">
<text x="28.7" y="9.1">CHAPTER 7 - MAIN PAGE</text>
<text x="391.1" y="9.3">NEXT</text>
</g>
<text font-size="3" x="29.3" y="253">NOTES:</text>
<g font-size="2.5">
<text x="292.3" y="254.2">STANDARD</text>
<text x="313.9" y="254.2">DETAIL</text>
<text x="297.1" y="268.6">LETTERINGS FOR</text>
<text x="294.3" y="272.3">DIRECTIONAL SIGNS -</text>
<text x="358.2" y="275.4">LTA/SDRE14/7/DIR1</text>
<text x="401.2" y="275.4">-</text>
<text x="299" y="279.8">(SHEET 1 OF 2)</text>
<text x="300.3" y="276.1">UPPER CASE</text>
</g>
<g font-size="2.4">
<text x="29.3" y="257.9">1. For colour combinations, sizes / dimensions and standard spacing between 2</text>
<text x="32.7" y="261.9">letters,</text>
<text x="43.8" y="261.9">refer to Drawings No LTA/SDRE14/7/DIR7 &amp; 8.</text>
</g>
<text font-size="2.3" x="402.5" y="291.8">7-1</text>
<g font-size="2">
<text x="49.4" y="37.1">7.5</text>
<text x="62.8" y="37.1">5</text>
<text x="74.4" y="37.1">7.5</text>
<text x="101.8" y="37.1">5</text>
<text x="112.8" y="37.1">6</text>
<text x="123.8" y="37.1">5</text>
<text x="134.9" y="37.1">1.5</text>
<text x="154.4" y="37.1">7.5</text>
<text x="169.4" y="37.1">7.5</text>
<text x="182.8" y="37.1">5</text>
<text x="210.8" y="37.1">5</text>
<text x="222.4" y="37.1">7.5</text>
<text x="235.8" y="37.1">5</text>
<text x="263.8" y="37.1">5</text>
<text x="278.2" y="37.1">10</text>
<text x="311.8" y="37.1">5</text>
<text x="326.1" y="37.1">10</text>
<text x="359.7" y="37.1">5</text>
<text x="369.7" y="37.1">5</text>
<text x="379.7" y="37.1">5</text>
<text x="389.7" y="37.1">5</text>
<text x="121.3" y="51.2" transform="rotate(45 121.3 51.2)">R7.5</text>
<text x="154.1" y="53.9" transform="rotate(-45 154.1 53.9)">R7.5</text>
<text x="179.5" y="50.4" transform="rotate(45 179.5 50.4)">R7.5</text>
<text x="233.3" y="51.6" transform="rotate(45 233.3 51.6)">R7.5</text>
<text x="361" y="53.9" transform="rotate(-45 361 53.9)">R7.5</text>
<text x="387.3" y="51.6" transform="rotate(45 387.3 51.6)">R7.5</text>
<text x="113.2" y="57.3" transform="rotate(45 113.2 57.3)">R2.5</text>
<text x="172.2" y="57.7" transform="rotate(45 172.2 57.7)">R2.5</text>
<text x="225.2" y="57.9" transform="rotate(45 225.2 57.9)">R2.5</text>
<text x="380.7" y="58.8" transform="rotate(45 380.7 58.8)">R5</text>
<text x="160" y="61.6" transform="rotate(-45 160 61.6)">R2.5</text>
<text x="368" y="60.7" transform="rotate(-45 368 60.7)">R5</text>
<text x="114.9" y="72.6" transform="rotate(-45 114.9 72.6)">R2.5</text>
<text x="125.1" y="75.9" transform="rotate(-58 125.1 75.9)">R7.5</text>
<text x="123.9" y="79" transform="rotate(45 123.9 79)">R7.5</text>
<text x="115.8" y="85.9" transform="rotate(45 115.8 85.9)">R2.5</text>
<text x="159.4" y="100.8" transform="rotate(45 159.4 100.8)">R2.5</text>
<text x="366.1" y="101" transform="rotate(45 366.1 101)">R2.5</text>
<text x="117.7" y="105.6" transform="rotate(-45 117.7 105.6)">R2.5</text>
<text x="174.1" y="104.9" transform="rotate(-45 174.1 104.9)">R2.5</text>
<text x="226.7" y="104.9" transform="rotate(-45 226.7 104.9)">R2.5</text>
<text x="357.9" y="107.8" transform="rotate(45 357.9 107.8)">R7.5</text>
<text x="380.4" y="105.2" transform="rotate(-45 380.4 105.2)">R2.5</text>
<text x="125.2" y="111.4" transform="rotate(-45 125.2 111.4)">R7.5</text>
<text x="152.8" y="108.5" transform="rotate(45 152.8 108.5)">R7.5</text>
<text x="181.2" y="111.4" transform="rotate(-45 181.2 111.4)">R7.5</text>
<text x="234.1" y="111.4" transform="rotate(-45 234.1 111.4)">R7.5</text>
<text x="380.6" y="114.7" transform="rotate(-45 380.6 114.7)">R2.5</text>
<text x="47.8" y="123">5</text>
<text x="62.2" y="123">10</text>
<text x="77.8" y="123">5</text>
<text x="101.8" y="123">5</text>
<text x="113.4" y="123">7.5</text>
<text x="126.8" y="123">5</text>
<text x="45.8" y="146">5</text>
<text x="60.2" y="146">10</text>
<text x="75.8" y="146">5</text>
<text x="101.8" y="146">5</text>
<text x="135.8" y="146">5</text>
<text x="145.8" y="146">5</text>
<text x="155.8" y="146">5</text>
<text x="183.8" y="146">5</text>
<text x="195.4" y="146">7.5</text>
<text x="208.8" y="146">5</text>
<text x="228.8" y="146">5</text>
<text x="243.2" y="146">10</text>
<text x="284.8" y="146">5</text>
<text x="304.1" y="146">15</text>
<text x="324.8" y="146">5</text>
<text x="359.7" y="146">5</text>
<text x="374.1" y="146">10</text>
<text x="389.7" y="146">5</text>
<text x="143.5" y="213.4">R2.5</text>
<text x="143" y="224.4">R7.5</text>
</g>
<g font-size="1.8">
<text x="333.2" y="271.5">DRAWING NO.</text>
<text x="397.9" y="271.5">REV.</text>
<text x="333.2" y="281.5">DATE OF ISSUE</text>
<text x="358.2" y="281.5">SCALE</text>
<text x="383.2" y="281.5">SHEET NO.</text>
<text x="337.3" y="285.8">1st APR 2014</text>
<text x="365.2" y="285.8">1:500</text>
<text x="389.9" y="285.9">1 OF 2</text>
</g>
<g font-size="1.7">
<text x="267.2" y="286.3">REV.</text>
<text x="276.8" y="286.3">DATE</text>
</g>
<g font-size="1.6">
<text x="38.9" y="56" transform="rotate(-90 38.9 56)">5</text>
<text x="195.5" y="62.7" transform="rotate(-90 195.5 62.7)">5</text>
<text x="38.9" y="81" transform="rotate(-90 38.9 81)">5</text>
<text x="195.5" y="97.7" transform="rotate(-90 195.5 97.7)">5</text>
</g>
</svg>
